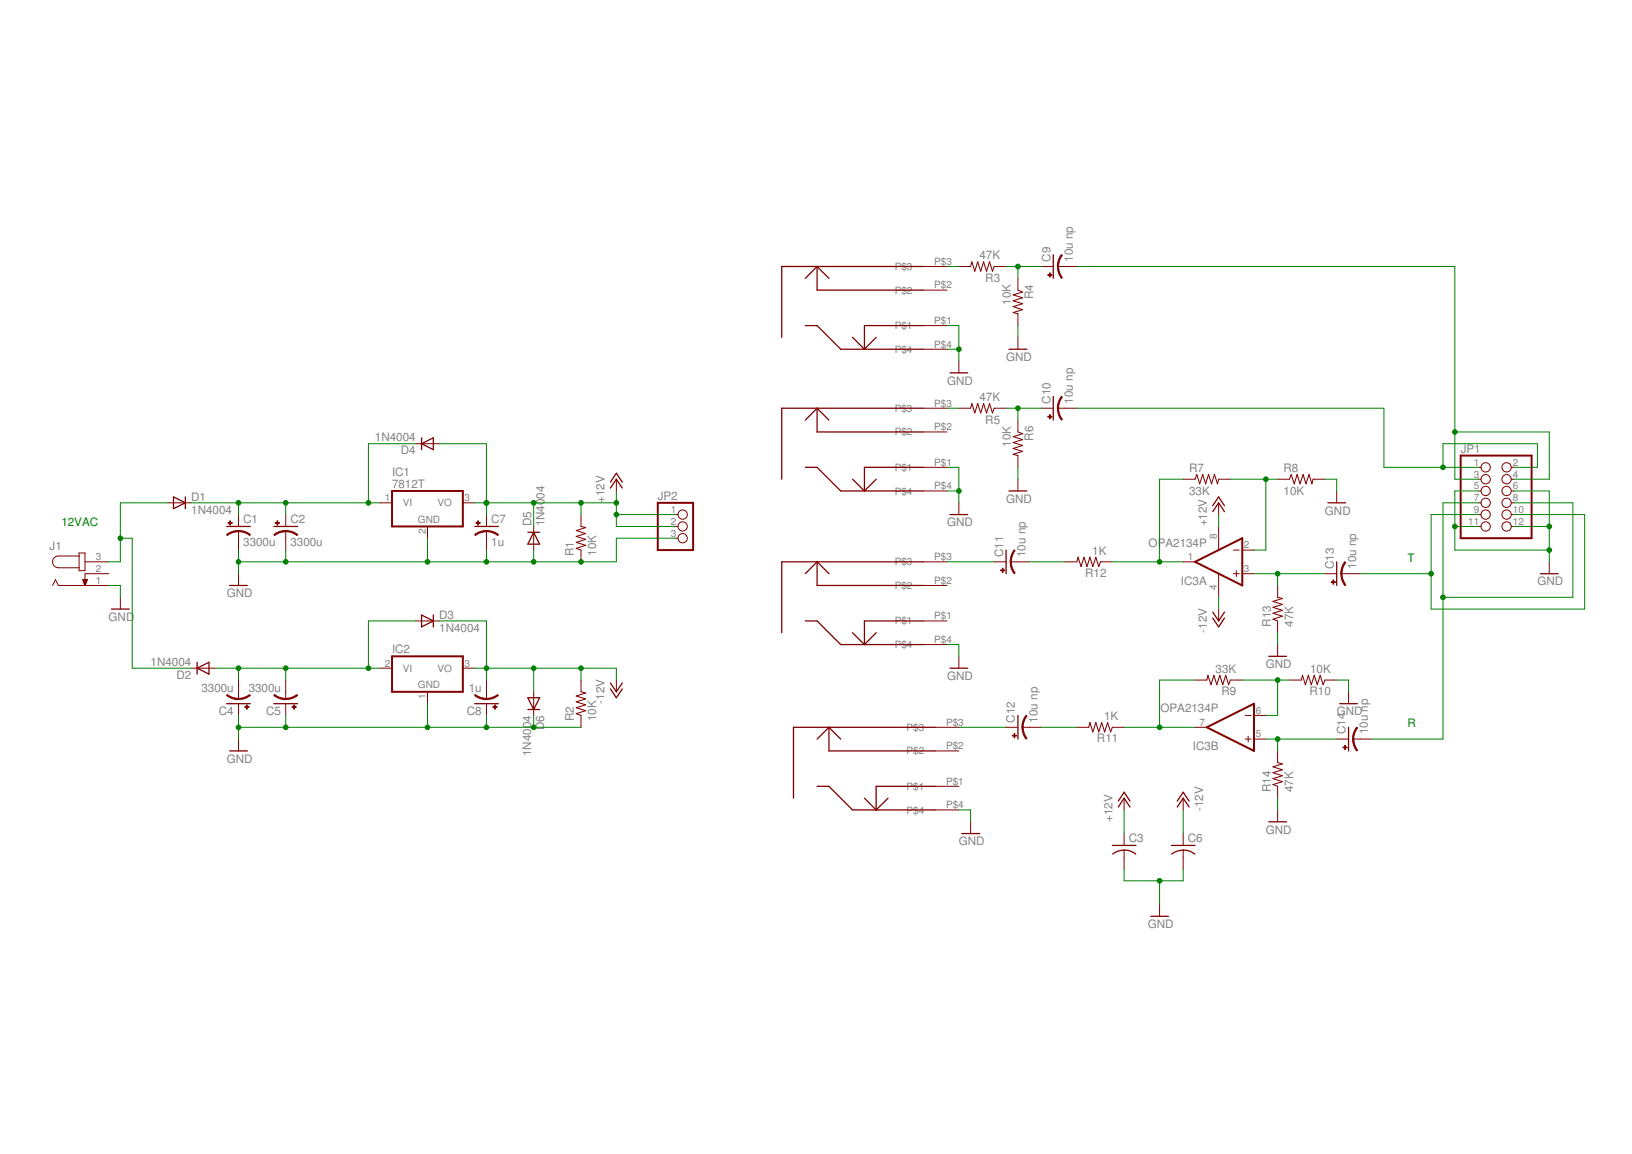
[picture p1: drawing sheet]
<svg xmlns="http://www.w3.org/2000/svg" width="297mm" height="210mm" viewBox="0 0 297 210" stroke-linecap="round" stroke-linejoin="round" font-family="sans-serif">
<g fill="none" stroke="#800000" stroke-width=".23">
<path d="M146.6 59.2h2.1l4.3 4.3h15.1M148.7 48.5v4.3h19.4M148.7 48.5l-2.1 2.1M148.7 48.5l2.2 2.1M168.1 48.5h-25.8v12.9M168.1 59.2h-10.8v4.3M191.7 46.3v4.3M76.7 79.6v2.2M148.7 74.3v4.3h19.4M148.7 74.3l-2.1 2.1M148.7 74.3l2.2 2.1M155.2 61.4l2.1 2.1"/>
<path d="M159.5 61.4l-2.2 2.1M168.1 74.3h-25.8v12.9M172.9 67.8h3.2M183.6 63.5h3.3M191.7 72.1v4.3M31.6 90.4l2.1 1.1-2.1 1zM33.7 90.4v2.1M41.3 95.8h4.3M49.8 95.8h4.4M76.7 80.7l2.2-1.1v2.2zM86.4 95.8h4.3M96.1 96.8h2.1"/>
<path d="M97.1 96.8l1.1 2.2h-2.1zM111.1 88.8l1.1-1.6 1.1 1.6M111.1 87.7l1.1-1.6 1.1 1.6M146.6 85h2.1l4.3 4.3h15.1M155.2 87.2l2.1 2.1M159.5 87.2l-2.2 2.1M168.1 85h-10.8v4.3M172.9 93.6h3.2M183.6 89.3h3.3M220.7 93.1l1.1-1.6 1.1 1.6M220.7 92l1.1-1.6 1.1 1.6M241.7 91.5h3.2"/>
<path d="M20.3 110.8h3.2M41.8 106.5h3.2M76.7 111.9l2.2 1-2.2 1.1zM78.9 111.9v2.1M146.6 112.9h2.1l4.3 4.3h15.1M148.7 102.2v4.3h19.4M148.7 102.2l-2.1 2.2M148.7 102.2l2.2 2.2M155.2 115.1l2.1 2.1M159.5 115.1l-2.2 2.1M168.1 102.2h-25.8v12.9M168.1 112.9h-10.8v4.3"/>
<path d="M183.1 100.1v4.3M220.7 111.3l1.1 1.6 1.1-1.6M220.7 112.4l1.1 1.6 1.1-1.6M230.9 119.4h3.3M243.3 102.2v4.3M280.4 104.4h3.2M35.9 121.5l2.1-1v2.1zM35.9 120.5v2.1M41.3 128h4.3M41.8 136.6h3.2M49.8 128h4.4M86.4 128h4.3"/>
<path d="M96.1 126.9h2.1l-1.1 2.2zM96.1 129.1h2.1M111.1 124.2l1.1 1.6 1.1-1.6M111.1 125.3l1.1 1.6 1.1-1.6M150.9 132.3v4.3h19.3M150.9 132.3l-2.2 2.1M150.9 132.3l2.1 2.1M170.2 132.3h-25.8v12.9M172.9 121.5h3.2M185.3 130.1v4.3M243.8 128h3.3M245.4 132.3v4.3"/>
<path d="M148.7 143h2.2l4.3 4.3h15M157.3 145.2l2.2 2.1M161.6 145.2l-2.1 2.1M170.2 143h-10.7v4.3M175 151.6h3.3M202.5 153.8h4.3M202.5 155.3a3.4 3.4 0 0 1 4.2 0M203.5 146.8l1.1-1.6 1.1 1.6M203.5 145.7l1.1-1.6 1.1 1.6M213.2 153.8h4.3M213.3 155.3a3.4 3.4 0 0 1 4.2 0M214.3 146.8l1-1.6 1.1 1.6"/>
<path d="M214.3 145.7l1-1.6 1.1 1.6M230.9 149.5h3.3M209.4 166.7h3.3"/>
</g>
<g fill="none" stroke="#800000" stroke-width=".18">
<path d="M168.1 59.2h4.3M168.1 52.8h4.3M168.1 48.5h4.3M174.5 48.5h2.2M181 48.5h2.1M185.3 50.6v2.2M185.3 57.1v2.1M189.6 48.5h2.1M192.6 48.5h3.4M168.1 63.5h4.3M168.1 78.6h4.3M168.1 74.3h4.3"/>
<path d="M174.5 74.3h2.2M174.5 65.7v2.1M181 74.3h2.1M185.3 61.4v2.1M185.3 76.4v2.2M189.6 74.3h2.1M192.6 74.3h3.4M30.5 91.5h4.3M43.4 93.6v2.2M43.4 96.6v3.5M52 93.6v2.2M52 96.6v3.5"/>
<path d="M69.2 91.5h2.2M75.6 80.7h4.3M77.8 95.8v2.1M84.2 91.5h2.2M88.5 93.6v2.2M88.5 96.6v3.5M97.1 95.8v4.3M105.7 93.6v2.2M112.2 87.2v2.1M122.9 93.6h.5M122.9 95.8h.5M122.9 97.9h.5"/>
<path d="M168.1 85h4.3M168.1 89.3h4.3M174.5 91.5v2.1M185.3 82.9v2.1M185.3 87.2v2.1M215.3 87.2h2.2M221.8 91.5v2.1M221.8 95.8v4.3M221.8 87.2h2.1M232.5 87.2h2.2M239 87.2h2.2M243.3 89.3v2.2"/>
<path d="M269.1 91.5h.5M269.1 85h.5M269.1 89.3h.5M269.1 87.2h.5M269.1 93.6h.5M269.1 95.8h.5M275.1 91.5h.4M275.1 85h.4M275.1 89.3h.4M275.1 87.2h.4M275.1 93.6h.4M275.1 95.8h.4"/>
<path d="M9.6 106.5l.5-1.1 .5 1.1h9.2M14.4 101.1h-3.8a1.07 1.07 0 0 0-1 1.1 1.07 1.07 0 0 0 1 1.1h3.8M14.4 100.6h1.1v3.2h-1.1zM15 105.4h.9l-.4 1.1zM15.1 105.5h.8M15.1 105.6h.7M15.2 105.7h.6M15.2 105.8h.5M15.2 105.9h.5M15.3 106h.4M15.3 106.1h.3M15.3 106.2h.3"/>
<path d="M15.4 106.3h.2M15.4 106.4h.1M15.5 102.2h4.3M19.8 104.4h-4.3v2.1M21.9 108.6v2.2M43.4 104.4v2.1M75.6 112.9h4.3M105.7 100.1v2.1M168.1 112.9h4.3M168.1 106.5h4.3M168.1 102.2h4.3M168.1 117.2h4.3"/>
<path d="M174.5 119.4v2.1M181 102.2h2.1M184 102.2h3.4M193.9 102.2h2.1M200.3 102.2h2.2M215.3 102.2h2.2M221.8 104.4v4.2M221.8 110.8v2.1M224.5 104.4h1.1M224.5 100.1h1.1M225 103.8v1.1M226.1 104.4h2.1"/>
<path d="M226.1 100.1h2.1M232.5 106.5v2.1M232.5 112.9v2.2M232.5 117.2v2.2M241.2 104.4h2.1M244.2 104.4h3.4M282 102.2v2.2M34.8 121.5h4.3M43.4 123.7v3.4M43.4 128v2.1M43.4 134.4v2.2M52 123.7v3.4"/>
<path d="M52 128v2.1M69.2 121.5h2.2M77.8 125.8v2.2M84.2 121.5h2.2M88.5 123.7v3.4M88.5 128v2.1M97.1 125.8v4.3M105.7 123.7v2.1M105.7 130.1v2.2M112.2 123.7v2.1M170.2 136.6h4.3M170.2 132.3h4.3"/>
<path d="M183.1 132.3h2.2M186.1 132.3h3.5M196 132.3h2.2M202.5 132.3h2.1M217.5 132.3h2.1M217.5 123.7h2.1M223.9 123.7h2.2M226.6 134.4h1.1M226.6 130.1h1.1M227.2 133.9v1.1M228.2 134.4h2.2M228.2 130.1h2.2"/>
<path d="M232.5 136.6v2.1M234.7 123.7h2.2M241.2 123.7h2.1M243.3 134.4h2.1M245.4 125.8v2.2M246.3 134.4h3.4M170.2 143h4.3M170.2 147.3h4.3M176.7 149.5v2.1M204.6 145.2v2.1M204.6 151.6v2.2M204.6 154.6v3.5"/>
<path d="M215.3 145.2v2.1M215.3 151.6v2.2M215.3 154.6v3.5M232.5 143v2.2M232.5 147.3v2.2M211.1 164.5v2.2"/>
<circle cx="124.2" cy="97.9" r=".85"/>
<circle cx="124.2" cy="93.6" r=".85"/>
<circle cx="124.2" cy="95.8" r=".85"/>
<circle cx="270.4" cy="91.5" r=".85"/>
<circle cx="270.4" cy="87.2" r=".85"/>
<circle cx="270.4" cy="89.3" r=".85"/>
<circle cx="270.4" cy="93.6" r=".85"/>
<circle cx="270.4" cy="95.8" r=".85"/>
<circle cx="270.4" cy="85" r=".85"/>
<circle cx="274.2" cy="89.3" r=".85"/>
<circle cx="274.2" cy="91.5" r=".85"/>
<circle cx="274.2" cy="87.2" r=".85"/>
<circle cx="274.2" cy="85" r=".85"/>
<circle cx="274.2" cy="93.6" r=".85"/>
<circle cx="274.2" cy="95.8" r=".85"/>
</g>
<path d="M71.4 89.3h12.8v6.5h-12.8zM119.7 91.5h6.5v8.6h-6.5zM265.9 82.9h12.9v15h-12.9zM71.4 119.4h12.8v6.4h-12.8zM217.5 102.2l8.6-4.3v8.6zM219.6 132.3l8.6-4.3v8.6z" fill="none" stroke="#800000" stroke-width=".36"/>
<g fill="#800000" stroke="#800000" stroke-width=".18">
<path d="M43.4 96.5l1.2 .2 1 .5-.2 .2-1.1-.6-.9-.1z" fill-rule="evenodd"/>
<path d="M41.3 97.2l1-.5 1.1-.2v.2l-1.3 .3-.7 .4z" fill-rule="evenodd"/>
<path d="M52 96.5l1.1 .2 1.1 .5-.2 .2-1.1-.6-.9-.1z" fill-rule="evenodd"/>
<path d="M49.8 97.2l1.1-.5 1.1-.2v.2l-1.3 .3-.7 .4z" fill-rule="evenodd"/>
<path d="M41.4 126.3l.7 .5 1.3 .2v.3l-.7-.1-.9-.3-.6-.4z" fill-rule="evenodd"/>
<path d="M43.4 127l.9-.1 1.1-.6 .2 .2-1.5 .7h-.7z" fill-rule="evenodd"/>
<path d="M50 126.3l.7 .5 1.3 .2v.3l-.7-.1-.9-.3-.6-.4z" fill-rule="evenodd"/>
<path d="M52 127l.9-.1 1.1-.6 .2 .2-1.5 .7h-.7z" fill-rule="evenodd"/>
<path d="M88.5 96.5h.3a3.2 3.2 0 0 1 1.9 .7l-.1 .2-1.2-.6-.9-.1z" fill-rule="evenodd"/>
<path d="M86.4 97.2l1-.5 1.1-.2v.2l-1.2 .3-.8 .4z" fill-rule="evenodd"/>
<path d="M86.5 126.3l1.2 .6 .8 .1v.3l-.7-.1-.8-.3-.6-.4z" fill-rule="evenodd"/>
<path d="M88.5 127l.9-.1 1.2-.6 .1 .2-1.5 .7h-.7z" fill-rule="evenodd"/>
<path d="M193.2 46.3l.2 .1-.5 .8-.2 1.3h-.3l.2-1.2z" fill-rule="evenodd"/>
<path d="M192.5 48.5h.2l.1 .8 .6 1.2-.2 .1-.6-1z" fill-rule="evenodd"/>
<path d="M193.2 72.1l.2 .1-.5 .8-.2 1.3h-.3l.2-1.2z" fill-rule="evenodd"/>
<path d="M192.5 74.3h.2l.1 .8 .6 1.2-.2 .1-.6-1z" fill-rule="evenodd"/>
<path d="M184.6 100l.2 .2-.5 .7-.2 1.3h-.2l.1-1.2z" fill-rule="evenodd"/>
<path d="M183.9 102.2h.2l.1 .9 .6 1.1-.2 .2-.6-1.1z" fill-rule="evenodd"/>
<path d="M186.8 130.1l.1 .1-.6 1.2-.1 .9h-.2l.2-1.2z" fill-rule="evenodd"/>
<path d="M186 132.3h.2l.3 1.3 .4 .7-.2 .1-.5-1z" fill-rule="evenodd"/>
<path d="M244.8 102.2l.1 .1-.4 .8-.3 1.3h-.2l.2-1.2z" fill-rule="evenodd"/>
<path d="M244.1 104.4h.2l.1 .8 .5 1.2-.1 .1-.6-1z" fill-rule="evenodd"/>
<path d="M246.9 132.3l.2 .1-.6 1.2-.1 .8h-.2l.2-1.1z" fill-rule="evenodd"/>
<path d="M246.2 134.4h.2l.3 1.3 .4 .8-.2 .1-.5-1z" fill-rule="evenodd"/>
</g>
<g fill="#800000" stroke="#800000" stroke-width=".18">
<path d="M41.5 95.1h.8v.1h-.8z"/>
<path d="M41.8 94.7h.2v.8h-.2z"/>
<path d="M50.1 95.1h.8v.1h-.8z"/>
<path d="M50.4 94.7h.1v.8h-.1z"/>
<path d="M44.6 128.5h.7v.2h-.7z"/>
<path d="M44.9 128.2h.1v.8h-.1z"/>
<path d="M53.1 128.5h.8v.2h-.8z"/>
<path d="M53.5 128.2h.1v.8h-.1z"/>
<path d="M86.6 95.1h.8v.1h-.8z"/>
<path d="M87 94.7h.1v.8h-.1z"/>
<path d="M89.7 128.5h.8v.2h-.8z"/>
<path d="M90 128.2h.1v.8h-.1z"/>
<path d="M191 49.6h.2v.8h-.2z"/>
<path d="M190.7 50h.8v.1h-.8z"/>
<path d="M191 75.4h.2v.8h-.2z"/>
<path d="M190.7 75.7h.8v.2h-.8z"/>
<path d="M182.4 103.4h.2v.7h-.2z"/>
<path d="M182.1 103.7h.8v.1h-.8z"/>
<path d="M184.6 133.4h.1v.8h-.1z"/>
<path d="M184.3 133.8h.7v.1h-.7z"/>
<path d="M242.6 105.5h.1v.8h-.1z"/>
<path d="M242.3 105.8h.8v.1h-.8z"/>
<path d="M244.8 135.6h.1v.7h-.1z"/>
<path d="M244.4 135.9h.8v.1h-.8z"/>
</g>
<g fill="none" stroke="#800000" stroke-width=".19">
<path d="M176.7 48.5l.2-.9 .5 1.7 .5-1.7 .6 1.7 .5-1.7 .6 1.7 .5-1.7 .5 1.7 .4-.8M185.3 52.8l.8 .3-1.7 .5 1.7 .6-1.7 .5 1.7 .5-1.7 .6 1.7 .5-1.7 .6 .9 .2M176.7 74.3l.2-.9 .5 1.7 .5-1.7 .6 1.7 .5-1.7 .6 1.7 .5-1.7 .5 1.7 .4-.8M185.3 78.6l.8 .3-1.7 .5 1.7 .6-1.7 .5 1.7 .5-1.7 .6 1.7 .5-1.7 .5 .9 .3M105.7 95.8l.9 .2-1.7 .5 1.7 .5-1.7 .6 1.7 .5-1.7 .6 1.7 .5-1.7 .5 .8 .4M217.5 87.2l.3-.9 .6 1.7 .5-1.7 .5 1.7 .6-1.7 .5 1.7 .5-1.7 .6 1.7 .2-.8M234.7 87.2l.3-.9 .6 1.7 .5-1.7 .5 1.7 .6-1.7 .5 1.7 .6-1.7 .5 1.7 .2-.8M196 102.2l.2-.9 .6 1.8 .5-1.8 .5 1.8 .6-1.8 .5 1.8 .6-1.8 .5 1.8 .3-.9M232.5 108.6l.9 .3-1.7 .5 1.7 .5-1.7 .6 1.7 .5-1.7 .5 1.7 .6-1.7 .5 .8 .3M105.7 125.8l.9 .2-1.7 .6 1.7 .5-1.7 .6 1.7 .5-1.7 .5 1.7 .6-1.7 .5 .8 .3M198.2 132.3l.2-.9 .5 1.7 .6-1.7 .5 1.7 .5-1.7 .6 1.7 .5-1.7 .5 1.7 .4-.8M219.6 123.7l.3-.9 .5 1.7 .5-1.7 .6 1.7 .5-1.7 .5 1.7 .6-1.7 .5 1.7 .3-.8"/>
<path d="M232.5 138.7l.9 .2-1.7 .6 1.7 .5-1.7 .5 1.7 .6-1.7 .5 1.7 .6-1.7 .5 .8 .3M236.9 123.7l.2-.9 .5 1.7 .5-1.7 .6 1.7 .5-1.7 .6 1.7 .5-1.7 .5 1.7 .4-.8"/>
</g>
<g fill="none" stroke="#008000" stroke-width=".18">
<path d="M172.4 59.2h2.1v6.5M172.4 48.5h2.1M183.1 48.5h6.5M185.3 48.5v2.1M185.3 59.2v2.2M196 48.5h68.8v38.7h4.3M172.4 63.5h2.1M172.4 74.3h2.1M183.1 74.3h6.5M185.3 74.3v2.1M196 74.3h55.9v10.7h17.2M264.8 78.6h17.2v8.6h-6.5"/>
<path d="M21.9 97.9h2.2v23.6h10.7M30.5 91.5h-8.6v10.7h-2.1M34.8 91.5h34.4M43.4 91.5v2.1M52 91.5v2.1M75.6 80.7h-8.5v10.8M77.8 97.9v4.3M79.9 80.7h8.6v12.9M86.4 91.5h25.8M97.1 91.5v4.3M105.7 91.5v2.1M112.2 89.3v6.5h10.7"/>
<path d="M112.2 93.6h10.7M122.9 97.9h-10.7v4.3h-68.8M172.4 85h2.1v6.5M172.4 89.3h2.1M185.3 85v2.2M215.3 87.2h-4.2v15M221.8 93.6v2.2M223.9 87.2h8.6M230.4 87.2v12.9h-2.2M241.2 87.2h2.1v2.1M262.6 85v-4.3h17.2v4.3h-4.3M264.8 95.8h4.3"/>
<path d="M269.1 89.3h-4.3v10.8h17.2M269.1 91.5h-6.5v42.9h-12.9M269.1 93.6h-8.6v17.2h27.9v-17.2h-12.9M275.5 89.3h6.5v12.9M275.5 95.8h6.5M275.5 91.5h10.8v17.1h-23.7M19.8 106.5h2.1v2.1M43.4 100.1v4.3M52 100.1v2.1M75.6 112.9h-8.5v8.6M79.9 112.9h8.6v10.8M88.5 100.1v2.1"/>
<path d="M97.1 100.1v2.1M172.4 102.2h8.6M172.4 117.2h2.1v2.2M187.4 102.2h6.5M202.5 102.2h12.8M221.8 108.6v2.2M228.2 104.4h13M232.5 104.4v2.1M232.5 115.1v2.1M247.6 104.4h12.9M39.1 121.5h30.1M43.4 121.5v2.2"/>
<path d="M43.4 130.1v4.3M43.4 132.3h62.3M52 121.5v2.2M52 130.1v2.2M77.8 128v4.3M86.4 121.5h25.8v2.2M88.5 130.1v2.2M97.1 121.5v4.3M97.1 130.1v2.2M105.7 121.5v2.2M174.5 132.3h8.6M189.6 132.3h6.4"/>
<path d="M204.6 132.3h12.9M217.5 123.7h-6.4v8.6M226.1 123.7h8.6M230.4 134.4h12.9M232.5 123.7v6.4h-2.1M232.5 134.4v2.2M243.3 123.7h2.1v2.1M174.5 147.3h2.2v2.2M204.6 147.3v4.3M204.6 158.1v2.1h10.7v-2.1M215.3 147.3v4.3M232.5 145.2v2.1"/>
<path d="M211.1 160.2v4.3"/>
</g>
<g fill="#008000" stroke="#008000" stroke-width=".18">
<circle cx="52" cy="102.2" r=".42"/>
<circle cx="43.4" cy="102.2" r=".42"/>
<circle cx="77.8" cy="102.2" r=".42"/>
<circle cx="88.5" cy="102.2" r=".42"/>
<circle cx="97.1" cy="102.2" r=".42"/>
<circle cx="105.7" cy="102.2" r=".42"/>
<circle cx="43.4" cy="132.3" r=".42"/>
<circle cx="52" cy="132.3" r=".42"/>
<circle cx="77.8" cy="132.3" r=".42"/>
<circle cx="88.5" cy="132.3" r=".42"/>
<circle cx="97.1" cy="132.3" r=".42"/>
<circle cx="174.5" cy="89.3" r=".42"/>
<circle cx="174.5" cy="63.5" r=".42"/>
<circle cx="282" cy="100.1" r=".42"/>
<circle cx="264.8" cy="95.8" r=".42"/>
<circle cx="282" cy="95.8" r=".42"/>
<circle cx="211.1" cy="160.2" r=".42"/>
<circle cx="52" cy="91.5" r=".42"/>
<circle cx="43.4" cy="91.5" r=".42"/>
<circle cx="67.1" cy="91.5" r=".42"/>
<circle cx="52" cy="121.5" r=".42"/>
<circle cx="43.4" cy="121.5" r=".42"/>
<circle cx="67.1" cy="121.5" r=".42"/>
<circle cx="88.5" cy="121.5" r=".42"/>
<circle cx="97.1" cy="121.5" r=".42"/>
<circle cx="105.7" cy="121.5" r=".42"/>
<circle cx="88.5" cy="91.5" r=".42"/>
<circle cx="97.1" cy="91.5" r=".42"/>
<circle cx="105.7" cy="91.5" r=".42"/>
<circle cx="112.2" cy="93.6" r=".42"/>
<circle cx="112.2" cy="91.5" r=".42"/>
<circle cx="185.3" cy="48.5" r=".42"/>
<circle cx="185.3" cy="74.3" r=".42"/>
<circle cx="211.1" cy="102.2" r=".42"/>
<circle cx="211.1" cy="132.3" r=".42"/>
<circle cx="230.4" cy="87.2" r=".42"/>
<circle cx="232.5" cy="123.7" r=".42"/>
<circle cx="232.5" cy="134.4" r=".42"/>
<circle cx="232.5" cy="104.4" r=".42"/>
<circle cx="262.6" cy="108.6" r=".42"/>
<circle cx="260.5" cy="104.4" r=".42"/>
<circle cx="262.6" cy="85" r=".42"/>
<circle cx="264.8" cy="78.6" r=".42"/>
<circle cx="21.9" cy="97.9" r=".42"/>
</g>
<g font-size="2.1" fill="#808080">
<text x="178.3" y="47.2">47K</text>
<text x="191.2" y="47.6" transform="rotate(-90 191.2 47.6)">C9</text>
<text x="195.3" y="47.6" transform="rotate(-90 195.3 47.6)">10u np</text>
<text x="179.3" y="51.2">R3</text>
<text x="184" y="55.5" transform="rotate(-90 184 55.5)">10K</text>
<text x="188" y="54.4" transform="rotate(-90 188 54.4)">R4</text>
<text x="183.1" y="65.7">GND</text>
<text x="172.4" y="70">GND</text>
<text x="178.3" y="73">47K</text>
<text x="179.3" y="77">R5</text>
<text x="191.2" y="73.4" transform="rotate(-90 191.2 73.4)">C10</text>
<text x="195.3" y="73.4" transform="rotate(-90 195.3 73.4)">10u np</text>
<text x="68.2" y="80.3">1N4004</text>
<text x="72.9" y="82.6">D4</text>
<text x="184" y="81.3" transform="rotate(-90 184 81.3)">10K</text>
<text x="188" y="80.2" transform="rotate(-90 188 80.2)">R6</text>
<text x="265.9" y="82.3">JP1</text>
<text x="71.4" y="88.8">7812T</text>
<text x="71.4" y="86.6">IC1</text>
<text x="216.4" y="90">33K</text>
<text x="216.4" y="85.9">R7</text>
<text x="233.6" y="90">10K</text>
<text x="233.6" y="85.9">R8</text>
<text x="34.8" y="93.4">1N4004</text>
<text x="34.8" y="91">D1</text>
<text x="44.3" y="95.2">C1</text>
<text x="52.9" y="95.2">C2</text>
<text x="89.4" y="95.2">C7</text>
<text x="96.7" y="95.8" transform="rotate(-90 96.7 95.8)">D5</text>
<text x="99.1" y="95.8" transform="rotate(-90 99.1 95.8)">1N4004</text>
<text x="110" y="91.5" transform="rotate(-90 110 91.5)">+12V</text>
<text x="119.7" y="90.9">JP2</text>
<text x="172.4" y="95.8">GND</text>
<text x="183.1" y="91.5">GND</text>
<text x="219.7" y="95.8" transform="rotate(-90 219.7 95.8)">+12V</text>
<text x="241.1" y="93.6">GND</text>
<text x="9" y="100.1">J1</text>
<text x="44.3" y="99.3">3300u</text>
<text x="52.9" y="99.3">3300u</text>
<text x="89.4" y="99.3">1u</text>
<text x="104.5" y="101.1" transform="rotate(-90 104.5 101.1)">R1</text>
<text x="108.5" y="101.1" transform="rotate(-90 108.5 101.1)">10K</text>
<text x="182.6" y="101.3" transform="rotate(-90 182.6 101.3)">C11</text>
<text x="186.7" y="101.3" transform="rotate(-90 186.7 101.3)">10u np</text>
<text x="198.8" y="100.9">1K</text>
<text x="209.1" y="99.4">OPA2134P</text>
<text x="197.5" y="105">R12</text>
<text x="215" y="106.4">IC3A</text>
<text x="242.8" y="103.5" transform="rotate(-90 242.8 103.5)">C13</text>
<text x="246.8" y="103.5" transform="rotate(-90 246.8 103.5)">10u np</text>
<text x="279.8" y="106.5">GND</text>
<text x="19.8" y="112.9">GND</text>
<text x="41.3" y="108.6">GND</text>
<text x="79.9" y="112.5">D3</text>
<text x="71.4" y="118.7">IC2</text>
<text x="79.9" y="114.9">1N4004</text>
<text x="219.7" y="115.1" transform="rotate(-90 219.7 115.1)">-12V</text>
<text x="231.3" y="114" transform="rotate(-90 231.3 114)">R13</text>
<text x="235.3" y="114" transform="rotate(-90 235.3 114)">47K</text>
<text x="27.4" y="121.1">1N4004</text>
<text x="32.1" y="123.5">D2</text>
<text x="36.7" y="125.9">3300u</text>
<text x="45.3" y="125.9">3300u</text>
<text x="85.3" y="125.9">1u</text>
<text x="172.4" y="123.7">GND</text>
<text x="221.3" y="122.4">33K</text>
<text x="230.4" y="121.5">GND</text>
<text x="238.5" y="122.4">10K</text>
<text x="39.8" y="130">C4</text>
<text x="48.4" y="130">C5</text>
<text x="85" y="130">C8</text>
<text x="104.5" y="131.2" transform="rotate(-90 104.5 131.2)">R2</text>
<text x="108.5" y="131.2" transform="rotate(-90 108.5 131.2)">10K</text>
<text x="110" y="128" transform="rotate(-90 110 128)">-12V</text>
<text x="184.7" y="131.4" transform="rotate(-90 184.7 131.4)">C12</text>
<text x="188.8" y="131.4" transform="rotate(-90 188.8 131.4)">10u np</text>
<text x="200.9" y="131">1K</text>
<text x="211.2" y="129.5">OPA2134P</text>
<text x="222.3" y="126.5">R9</text>
<text x="238.3" y="126.5">R10</text>
<text x="243.3" y="130.1">GND</text>
<text x="96.7" y="137.5" transform="rotate(-90 96.7 137.5)">1N4004</text>
<text x="99.1" y="132.8" transform="rotate(-90 99.1 132.8)">D6</text>
<text x="199.7" y="135.1">R11</text>
<text x="217.1" y="136.5">IC3B</text>
<text x="244.9" y="133.6" transform="rotate(-90 244.9 133.6)">C14</text>
<text x="249" y="133.6" transform="rotate(-90 249 133.6)">10u np</text>
<text x="41.3" y="138.7">GND</text>
<text x="202.5" y="149.5" transform="rotate(-90 202.5 149.5)">+12V</text>
<text x="219" y="147.5" transform="rotate(-90 219 147.5)">-12V</text>
<text x="231.3" y="144.1" transform="rotate(-90 231.3 144.1)">R14</text>
<text x="235.3" y="144.1" transform="rotate(-90 235.3 144.1)">47K</text>
<text x="174.5" y="153.8">GND</text>
<text x="205.5" y="153.2">C3</text>
<text x="216.2" y="153.2">C6</text>
<text x="230.4" y="151.6">GND</text>
<text x="208.9" y="168.8">GND</text>
</g>
<g font-size="2.1" fill="#008000">
<text x="11.2" y="95.8">12VAC</text>
<text x="256.2" y="102.2">T</text>
<text x="256.2" y="132.3">R</text>
</g>
<g font-size="1.8" fill="#808080">
<text x="162.9" y="53.4">P$2</text>
<text x="162.9" y="49.1">P$3</text>
<text x="170" y="52.5">P$2</text>
<text x="170" y="48.2">P$3</text>
<text x="162.9" y="59.9">P$1</text>
<text x="170" y="58.9">P$1</text>
<text x="162.9" y="64.2">P$4</text>
<text x="170" y="63.2">P$4</text>
<text x="162.9" y="74.9">P$3</text>
<text x="170" y="74">P$3</text>
<text x="162.9" y="79.2">P$2</text>
<text x="170" y="78.3">P$2</text>
<text x="162.9" y="85.7">P$1</text>
<text x="162.9" y="90">P$4</text>
<text x="170" y="84.7">P$1</text>
<text x="170" y="89">P$4</text>
<text x="268.2" y="84.7">1</text>
<text x="268.2" y="86.9">3</text>
<text x="268.2" y="89">5</text>
<text x="275.4" y="84.7">2</text>
<text x="275.4" y="86.9">4</text>
<text x="275.4" y="89">6</text>
<text x="70" y="91.2">1</text>
<text x="73.3" y="92.1">VI</text>
<text x="76.1" y="95.1">GND</text>
<text x="79.6" y="92.1">VO</text>
<text x="84.5" y="91.2">3</text>
<text x="122.1" y="93.3">1</text>
<text x="122.1" y="95.5">2</text>
<text x="267.2" y="95.5">11</text>
<text x="268.2" y="91.2">7</text>
<text x="268.2" y="93.3">9</text>
<text x="275.4" y="91.2">8</text>
<text x="275.4" y="93.3">10</text>
<text x="275.4" y="95.5">12</text>
<text x="17.4" y="101.9">3</text>
<text x="77.5" y="97.1" transform="rotate(-90 77.5 97.1)">2</text>
<text x="122.1" y="97.6">3</text>
<text x="170" y="101.9">P$3</text>
<text x="216.2" y="101.9">1</text>
<text x="221.5" y="98.1" transform="rotate(-90 221.5 98.1)">8</text>
<text x="226.4" y="99.7">2</text>
<text x="17.4" y="104">2</text>
<text x="17.4" y="106.2">1</text>
<text x="162.9" y="107.1">P$2</text>
<text x="162.9" y="102.8">P$3</text>
<text x="170" y="106.2">P$2</text>
<text x="221.5" y="107.3" transform="rotate(-90 221.5 107.3)">4</text>
<text x="226.4" y="104">3</text>
<text x="162.9" y="113.6">P$1</text>
<text x="170" y="112.6">P$1</text>
<text x="162.9" y="117.9">P$4</text>
<text x="170" y="116.9">P$4</text>
<text x="70" y="121.2">2</text>
<text x="73.3" y="122.2">VI</text>
<text x="76.1" y="125.2">GND</text>
<text x="79.6" y="122.2">VO</text>
<text x="84.5" y="121.2">3</text>
<text x="77.5" y="127.2" transform="rotate(-90 77.5 127.2)">1</text>
<text x="172.2" y="132">P$3</text>
<text x="218.3" y="132">7</text>
<text x="228.5" y="129.8">6</text>
<text x="165" y="137.2">P$2</text>
<text x="165" y="132.9">P$3</text>
<text x="172.2" y="136.3">P$2</text>
<text x="228.5" y="134.1">5</text>
<text x="165" y="143.7">P$1</text>
<text x="172.2" y="142.7">P$1</text>
<text x="165" y="148">P$4</text>
<text x="172.2" y="147">P$4</text>
</g>
</svg>
